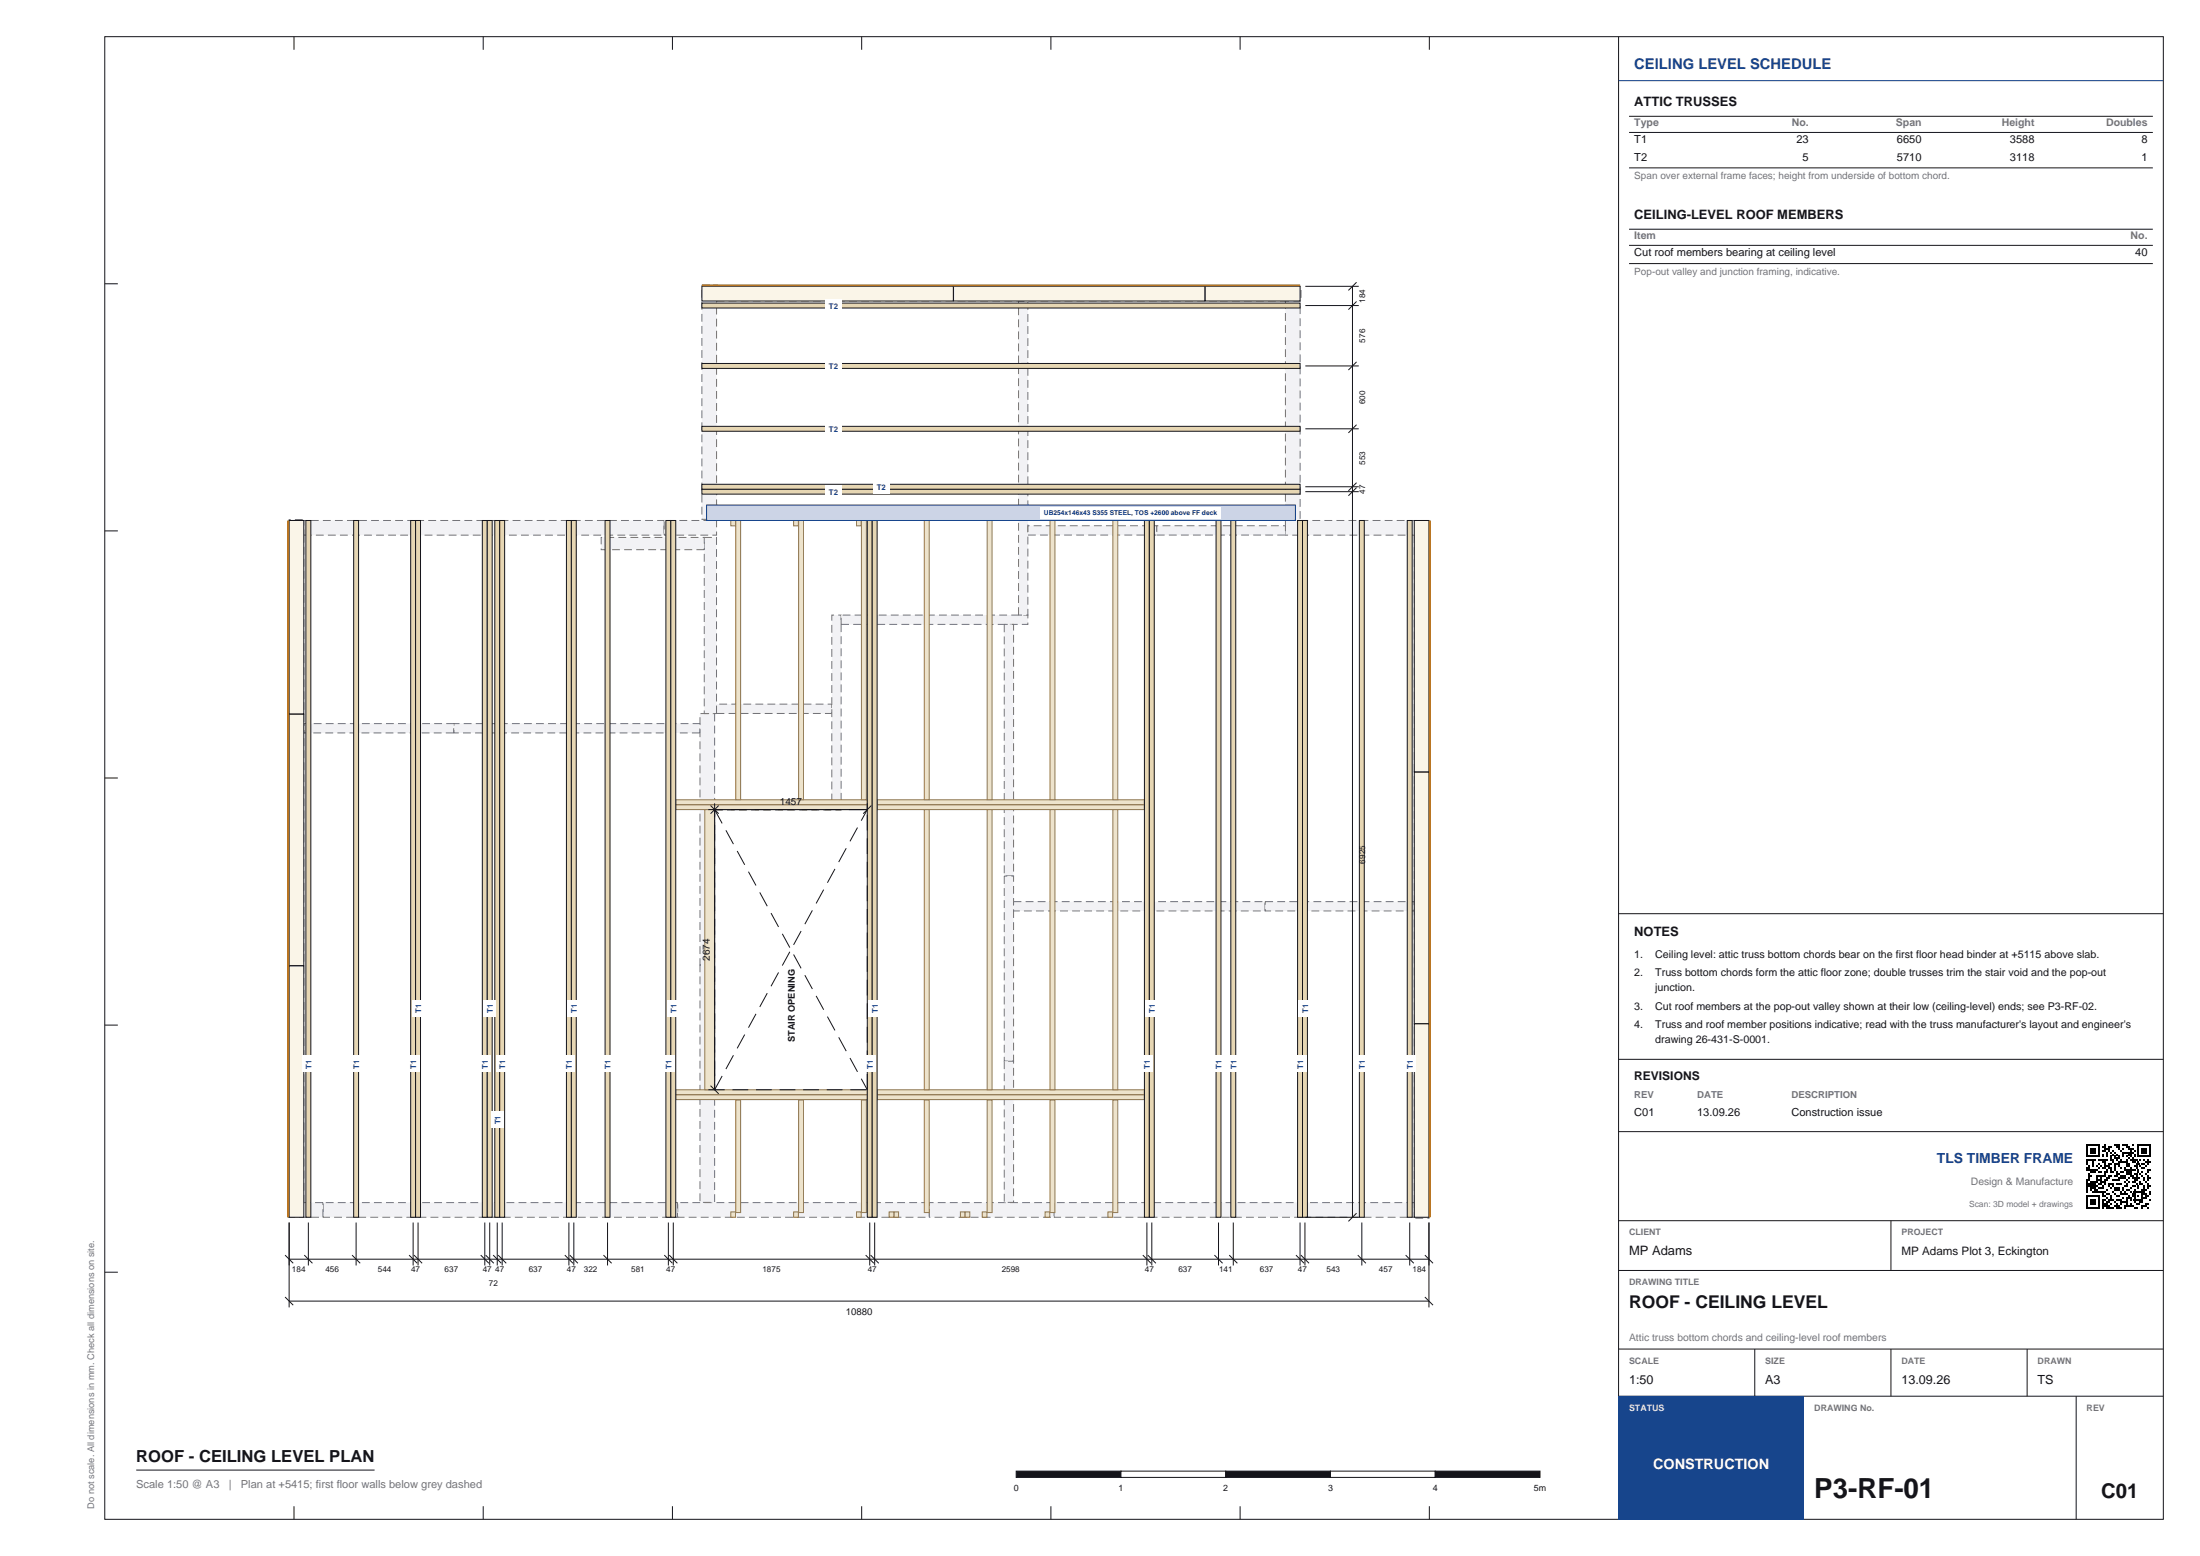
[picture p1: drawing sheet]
<svg xmlns="http://www.w3.org/2000/svg" width="420mm" height="297mm" viewBox="0 0 420 297" stroke-linecap="round" stroke-linejoin="round" font-family="sans-serif">
<g fill="none" stroke="#14141a" stroke-width=".19">
<path d="M20 7h393v283h-393zM56.1 7v2.5M92.3 7v2.5M128.4 7v2.5M164.5 7v2.5M200.6 7v2.5M236.8 7v2.5M272.9 7v2.5M309 7v283M20 54.2h2.5M20 101.3h2.5M20 148.5h2.5"/>
<path d="M20 195.7h2.5M20 242.8h2.5M56.1 287.5v2.5M92.3 287.5v2.5M128.4 287.5v2.5M164.5 287.5v2.5M200.6 287.5v2.5M236.8 287.5v2.5M272.9 287.5v2.5"/>
</g>
<g fill="#f2f2f5" stroke="#73737a" stroke-width=".19" stroke-dasharray="1.5 .8" stroke-linecap="butt">
<path d="M55.2 181.5h2.8v48h-2.8z" fill-rule="evenodd"/>
<path d="M55.2 133.5h2.8v48h-2.8z" fill-rule="evenodd"/>
<path d="M55.2 99.2h2.8v34.3h-2.8z" fill-rule="evenodd"/>
<path d="M58 99.3h20.7v2.8h-20.7z" fill-rule="evenodd"/>
<path d="M78.8 99.3h48v2.8h-48z" fill-rule="evenodd"/>
<path d="M126.8 99.3h10v2.8h-10z" fill-rule="evenodd"/>
<path d="M134 54.5h2.8v44.6h-2.8z" fill-rule="evenodd"/>
<path d="M136.8 54.7h48v2.8h-48z" fill-rule="evenodd"/>
<path d="M184.8 54.7h48v2.8h-48z" fill-rule="evenodd"/>
<path d="M232.9 54.7h15.5v2.8h-15.5z" fill-rule="evenodd"/>
<path d="M245.4 57.5h2.8v44.6h-2.8z" fill-rule="evenodd"/>
<path d="M248.4 99.3h24.6v2.8h-24.6z" fill-rule="evenodd"/>
<path d="M270 102.1h2.8v48h-2.8z" fill-rule="evenodd"/>
<path d="M270 150.2h2.8v38.8h-2.8z" fill-rule="evenodd"/>
<path d="M270 189h2.8v43.5h-2.8z" fill-rule="evenodd"/>
<path d="M249.3 229.5h20.7v2.8h-20.7z" fill-rule="evenodd"/>
<path d="M201.3 229.5h48v2.8h-48z" fill-rule="evenodd"/>
<path d="M177.4 229.5h23.8v2.8h-23.8z" fill-rule="evenodd"/>
<path d="M129.4 229.5h48v2.8h-48z" fill-rule="evenodd"/>
<path d="M109.7 229.5h19.6v2.8h-19.6z" fill-rule="evenodd"/>
<path d="M61.7 229.5h48v2.8h-48z" fill-rule="evenodd"/>
<path d="M55 229.5h6.6v2.8h-6.6z" fill-rule="evenodd"/>
<path d="M133.6 136.2h2.8v48h-2.8z" fill-rule="evenodd"/>
<path d="M133.6 184.2h2.8v45.3h-2.8z" fill-rule="evenodd"/>
<path d="M86.6 138.1h47v1.8h-47z" fill-rule="evenodd"/>
<path d="M58 138.1h28.6v1.8h-28.6z" fill-rule="evenodd"/>
<path d="M136.8 134.4h22v1.8h-22z" fill-rule="evenodd"/>
<path d="M136.6 152.8h24v1.8h-24z" fill-rule="evenodd"/>
<path d="M158.8 117.4h1.8v35.4h-1.8z" fill-rule="evenodd"/>
<path d="M160.6 117.4h35.6v1.8h-35.6z" fill-rule="evenodd"/>
<path d="M194.5 69.4h1.7v48h-1.7z" fill-rule="evenodd"/>
<path d="M194.5 57.5h1.7v11.9h-1.7z" fill-rule="evenodd"/>
<path d="M196.2 100.3h24.6v1.8h-24.6z" fill-rule="evenodd"/>
<path d="M220.8 100.3h24.6v1.8h-24.6z" fill-rule="evenodd"/>
<path d="M191.7 119.2h1.8v48h-1.8z" fill-rule="evenodd"/>
<path d="M191.7 167.2h1.8v35.3h-1.8z" fill-rule="evenodd"/>
<path d="M191.7 202.6h1.8v26.9h-1.8z" fill-rule="evenodd"/>
<path d="M193.5 172.1h48v1.8h-48z" fill-rule="evenodd"/>
<path d="M241.5 172.1h28.5v1.8h-28.5z" fill-rule="evenodd"/>
<path d="M134.4 102.6h2.4v33.6h-2.4z" fill-rule="evenodd"/>
<path d="M114.8 102.6h19.6v2.3h-19.6z" fill-rule="evenodd"/>
</g>
<g fill="#ede3cc" stroke="#8c734d" stroke-width=".19">
<path d="M170.6 231.3h.9v1h-.9z" fill-rule="evenodd"/>
<path d="M169.7 231.3h.9v1h-.9z" fill-rule="evenodd"/>
<path d="M183.3 231.3h.9v1h-.9z" fill-rule="evenodd"/>
<path d="M184.2 231.3h.9v1h-.9z" fill-rule="evenodd"/>
<path d="M187.5 231.3h.9v1h-.9z" fill-rule="evenodd"/>
<path d="M199.5 231.3h.9v1h-.9z" fill-rule="evenodd"/>
<path d="M211.5 231.3h.9v1h-.9z" fill-rule="evenodd"/>
<path d="M129 153.6h36.6v.9h-36.6z" fill-rule="evenodd"/>
<path d="M129 152.7h36.6v.9h-36.6z" fill-rule="evenodd"/>
<path d="M129 208.9h36.6v1h-36.6z" fill-rule="evenodd"/>
<path d="M129 208h36.6v.9h-36.6z" fill-rule="evenodd"/>
<path d="M151.5 231.3h.9v1h-.9z" fill-rule="evenodd"/>
<path d="M163.5 231.3h.9v1h-.9z" fill-rule="evenodd"/>
<path d="M139.5 231.3h.9v1h-.9z" fill-rule="evenodd"/>
<path d="M151.5 99.3h.9v1.1h-.9z" fill-rule="evenodd"/>
<path d="M163.5 99.3h.9v1.1h-.9z" fill-rule="evenodd"/>
<path d="M139.5 99.3h.9v1.1h-.9z" fill-rule="evenodd"/>
<path d="M134.6 154.5h1.8v53.5h-1.8z" fill-rule="evenodd"/>
<path d="M167.5 153.6h51v.9h-51z" fill-rule="evenodd"/>
<path d="M167.5 152.7h51v.9h-51z" fill-rule="evenodd"/>
<path d="M167.5 208.9h51v1h-51z" fill-rule="evenodd"/>
<path d="M167.5 208h51v.9h-51z" fill-rule="evenodd"/>
<path d="M212.5 154.5h.9v53.5h-.9z" fill-rule="evenodd"/>
<path d="M200.5 154.5h.9v53.5h-.9z" fill-rule="evenodd"/>
<path d="M188.5 154.5h.9v53.5h-.9z" fill-rule="evenodd"/>
<path d="M176.5 154.5h.9v53.5h-.9z" fill-rule="evenodd"/>
<path d="M176.5 210h.9v21.4h-.9z" fill-rule="evenodd"/>
<path d="M176.5 99.3h.9v53.4h-.9z" fill-rule="evenodd"/>
<path d="M164.5 99.3h.9v53.4h-.9z" fill-rule="evenodd"/>
<path d="M164.5 210h.9v21.4h-.9z" fill-rule="evenodd"/>
<path d="M152.5 210h.9v21.4h-.9z" fill-rule="evenodd"/>
<path d="M152.5 99.3h.9v53.4h-.9z" fill-rule="evenodd"/>
<path d="M140.5 99.3h.9v53.4h-.9z" fill-rule="evenodd"/>
<path d="M140.5 210h.9v21.4h-.9z" fill-rule="evenodd"/>
<path d="M188.5 99.3h.9v53.4h-.9z" fill-rule="evenodd"/>
<path d="M188.5 210h.9v21.4h-.9z" fill-rule="evenodd"/>
<path d="M200.5 99.3h.9v53.4h-.9z" fill-rule="evenodd"/>
<path d="M200.5 210h.9v21.4h-.9z" fill-rule="evenodd"/>
<path d="M212.5 210h.9v21.4h-.9z" fill-rule="evenodd"/>
<path d="M212.5 99.3h.9v53.4h-.9z" fill-rule="evenodd"/>
</g>
<g fill="#e6d6b3" stroke="#14141a" stroke-width=".19">
<path d="M58.4 99.3h.9v133h-.9z" fill-rule="evenodd"/>
<path d="M67.5 99.3h1v133h-1z" fill-rule="evenodd"/>
<path d="M78.4 99.3h.9v133h-.9z" fill-rule="evenodd"/>
<path d="M79.3 99.3h1v133h-1z" fill-rule="evenodd"/>
<path d="M92.1 99.3h.9v133h-.9z" fill-rule="evenodd"/>
<path d="M93 99.3h1v133h-1z" fill-rule="evenodd"/>
<path d="M94.5 99.3h.9v133h-.9z" fill-rule="evenodd"/>
<path d="M95.4 99.3h.9v133h-.9z" fill-rule="evenodd"/>
<path d="M108.1 99.3h1v133h-1z" fill-rule="evenodd"/>
<path d="M109.1 99.3h.9v133h-.9z" fill-rule="evenodd"/>
<path d="M115.5 99.3h1v133h-1z" fill-rule="evenodd"/>
<path d="M127.1 99.3h1v133h-1z" fill-rule="evenodd"/>
<path d="M128.1 99.3h.9v133h-.9z" fill-rule="evenodd"/>
<path d="M165.6 99.3h.9v133h-.9z" fill-rule="evenodd"/>
<path d="M166.5 99.3h1v133h-1z" fill-rule="evenodd"/>
<path d="M218.5 99.3h.9v133h-.9z" fill-rule="evenodd"/>
<path d="M219.4 99.3h1v133h-1z" fill-rule="evenodd"/>
<path d="M232.2 99.3h.9v133h-.9z" fill-rule="evenodd"/>
<path d="M235 99.3h.9v133h-.9z" fill-rule="evenodd"/>
<path d="M247.7 99.3h1v133h-1z" fill-rule="evenodd"/>
<path d="M248.7 99.3h.9v133h-.9z" fill-rule="evenodd"/>
<path d="M259.5 99.3h1v133h-1z" fill-rule="evenodd"/>
<path d="M268.7 99.3h.9v133h-.9z" fill-rule="evenodd"/>
<path d="M134 93.4h114.2v.9h-114.2z" fill-rule="evenodd"/>
<path d="M134 92.4h114.2v1h-114.2z" fill-rule="evenodd"/>
<path d="M134 81.4h114.2v.9h-114.2z" fill-rule="evenodd"/>
<path d="M134 69.4h114.2v.9h-114.2z" fill-rule="evenodd"/>
<path d="M134 57.9h114.2v.9h-114.2z" fill-rule="evenodd"/>
</g>
<path d="M134.9 96.4h112.4v2.9h-112.4z" fill-rule="evenodd" fill="#ccd4e6" stroke="#0d2973" stroke-width=".19"/>
<g fill="#faf5e8" stroke="#14141a" stroke-width=".19">
<path d="M55.2 184.3h2.8v48h-2.8z" fill-rule="evenodd"/>
<path d="M55.2 136.3h2.8v48h-2.8z" fill-rule="evenodd"/>
<path d="M55.2 99.3h2.8v37h-2.8z" fill-rule="evenodd"/>
</g>
<path d="M55 99.3v133" fill="none" stroke="#b8731f" stroke-width=".4"/>
<g fill="#faf5e8" stroke="#14141a" stroke-width=".19">
<path d="M134 54.7h48v2.8h-48z" fill-rule="evenodd"/>
<path d="M182 54.7h48v2.8h-48z" fill-rule="evenodd"/>
<path d="M230.1 54.7h18.1v2.8h-18.1z" fill-rule="evenodd"/>
</g>
<path d="M134 54.5h114.2" fill="none" stroke="#b8731f" stroke-width=".4"/>
<g fill="#faf5e8" stroke="#14141a" stroke-width=".19">
<path d="M270 99.3h2.8v48h-2.8z" fill-rule="evenodd"/>
<path d="M270 147.4h2.8v48h-2.8z" fill-rule="evenodd"/>
<path d="M270 195.4h2.8v36.9h-2.8z" fill-rule="evenodd"/>
</g>
<path d="M273 99.3v133" fill="none" stroke="#b8731f" stroke-width=".4"/>
<path d="M136.4 154.5l29.2 53.5M136.4 154.5h29.2v53.5h-29.2zM136.4 208l29.2-53.5" fill="none" stroke="#14141a" stroke-width=".19" stroke-dasharray="3 1.5" stroke-linecap="butt"/>
<path d="M135.7 153.8l1.5 1.5M136.4 153.3v54.7h-1.2M137.2 153.8l-1.5 1.5M165.6 153.3v1.2h-30.4M166.3 153.8l-1.5 1.5M135.7 207.2l1.5 1.6" fill="none" stroke="#14141a" stroke-width=".19"/>
<path d="M149.6 184.3h2.8v15.3h-2.8z" fill-rule="evenodd" fill="#fff"/>
<g fill="none" stroke="#14141a" stroke-width=".19">
<path d="M249.2 58.3h10.2M249.2 54.7h10.2M258.2 54.7v177.6M259 57.5l-1.6 1.6M259 53.9l-1.6 1.5M249.2 69.8h10.2M259 69.1l-1.6 1.5M249.2 93.8h10.2M249.2 92.9h10.2M249.2 81.8h10.2M259 93.1l-1.6 1.5M259 92.1l-1.6 1.6"/>
<path d="M259 81.1l-1.6 1.5M54.4 239.6l1.6 1.5M55.2 233.3v16.2M58.1 239.6l1.5 1.5M58.9 233.3v8.2M67.2 239.6l1.6 1.5M68 233.3v8.2M78.1 239.6l1.5 1.5M78.9 233.3v8.2M79 239.6l1.6 1.5M79.8 233.3v8.2M91.8 239.6l1.5 1.5"/>
<path d="M92.6 233.3v8.2M92.7 239.6l1.6 1.5M93.5 233.3v8.2M94.2 239.6l1.5 1.5M94.9 233.3v8.2M95.1 239.6l1.5 1.5M95.9 233.3v8.2M107.8 239.6l1.6 1.5M108.6 233.3v8.2M108.8 239.6l1.5 1.5M109.5 233.3v8.2M115.2 239.6l1.6 1.5"/>
<path d="M116 233.3v8.2M126.8 239.6l1.6 1.5M127.6 233.3v8.2M127.8 239.6l1.5 1.5M128.5 233.3v8.2M165.3 239.6l1.5 1.5M166 233.3v8.2M166.2 239.6l1.6 1.5M167 233.3v8.2M218.2 239.6l1.5 1.5M219 233.3v8.2M219.1 239.6l1.6 1.5"/>
<path d="M219.9 233.3v8.2M231.8 239.6l1.6 1.5M232.6 233.3v8.2M234.7 239.6l1.5 1.5M235.4 233.3v8.2M247.4 239.6l1.6 1.5M248.2 233.3v8.2M248.4 239.6l1.5 1.5M249.1 233.3v8.2M249.2 232.3h10.2M259 231.6l-1.6 1.5M259.2 239.6l1.6 1.5"/>
<path d="M260 233.3v8.2M268.4 239.6l1.5 1.5M269.1 233.3v8.2M272 239.6l1.6 1.5M272.8 233.3v16.2M54.4 247.6l1.6 1.5M55.2 240.3h217.6M55.2 248.3h217.6M272 247.6l1.6 1.5"/>
</g>
<g fill="#fff">
<path d="M198.6 96.7h34.5v2.3h-34.5z" fill-rule="evenodd"/>
<path d="M57.6 201.5h2.5v3.2h-2.5z" fill-rule="evenodd"/>
<path d="M66.7 201.5h2.5v3.2h-2.5z" fill-rule="evenodd"/>
<path d="M77.6 201.5h2.5v3.2h-2.5z" fill-rule="evenodd"/>
<path d="M78.6 190.9h2.5v3.1h-2.5z" fill-rule="evenodd"/>
<path d="M91.3 201.5h2.5v3.2h-2.5z" fill-rule="evenodd"/>
<path d="M92.3 190.9h2.4v3.1h-2.4z" fill-rule="evenodd"/>
<path d="M93.7 212.2h2.5v3.1h-2.5z" fill-rule="evenodd"/>
<path d="M94.6 201.5h2.5v3.2h-2.5z" fill-rule="evenodd"/>
<path d="M107.4 201.5h2.4v3.2h-2.4z" fill-rule="evenodd"/>
<path d="M108.3 190.9h2.5v3.1h-2.5z" fill-rule="evenodd"/>
<path d="M114.7 201.5h2.5v3.2h-2.5z" fill-rule="evenodd"/>
<path d="M126.4 201.5h2.4v3.2h-2.4z" fill-rule="evenodd"/>
<path d="M127.3 190.9h2.5v3.1h-2.5z" fill-rule="evenodd"/>
<path d="M164.8 201.5h2.5v3.2h-2.5z" fill-rule="evenodd"/>
<path d="M165.7 190.9h2.5v3.1h-2.5z" fill-rule="evenodd"/>
<path d="M217.7 201.5h2.5v3.2h-2.5z" fill-rule="evenodd"/>
<path d="M218.7 190.9h2.4v3.1h-2.4z" fill-rule="evenodd"/>
<path d="M231.4 201.5h2.5v3.2h-2.5z" fill-rule="evenodd"/>
<path d="M234.2 201.5h2.5v3.2h-2.5z" fill-rule="evenodd"/>
<path d="M246.9 201.5h2.5v3.2h-2.5z" fill-rule="evenodd"/>
<path d="M247.9 190.9h2.5v3.1h-2.5z" fill-rule="evenodd"/>
<path d="M258.7 201.5h2.5v3.2h-2.5z" fill-rule="evenodd"/>
<path d="M267.9 201.5h2.5v3.2h-2.5z" fill-rule="evenodd"/>
<path d="M157.6 92.6h3.1v2.5h-3.1z" fill-rule="evenodd"/>
<path d="M166.7 91.7h3.1v2.4h-3.1z" fill-rule="evenodd"/>
<path d="M157.6 80.6h3.1v2.5h-3.1z" fill-rule="evenodd"/>
<path d="M157.6 68.6h3.1v2.5h-3.1z" fill-rule="evenodd"/>
<path d="M157.6 57.1h3.1v2.5h-3.1z" fill-rule="evenodd"/>
</g>
<path d="M26 280.6h45.5" fill="none" stroke="#14141a" stroke-width=".19"/>
<path d="M194 280.8h20v1.2h-20z" fill-rule="evenodd" fill="#14141a" stroke="#14141a" stroke-width=".19"/>
<path d="M214 280.8h20v1.2h-20z" fill-rule="evenodd" fill="#fff" stroke="#14141a" stroke-width=".19"/>
<path d="M234 280.8h20v1.2h-20z" fill-rule="evenodd" fill="#14141a" stroke="#14141a" stroke-width=".19"/>
<path d="M254 280.8h20v1.2h-20z" fill-rule="evenodd" fill="#fff" stroke="#14141a" stroke-width=".19"/>
<path d="M274 280.8h20v1.2h-20z" fill-rule="evenodd" fill="#14141a" stroke="#14141a" stroke-width=".19"/>
<path d="M309 15.4h104" fill="none" stroke="#17458c" stroke-width=".19"/>
<g fill="none" stroke="#14141a" stroke-width=".19">
<path d="M311 22.2h100M311 25.3h100M311 32h100M311 43.8h100M311 46.8h100M311 50.3h100M309 174.4h104M309 202.2h104M309 216h104M309 233h104M361 233v9.5M309 242.5h104"/>
<path d="M309 257.5h104M335 257.5v9M361 257.5v9M387 257.5v9M309 266.5h104"/>
</g>
<path d="M398.3 218.5h2.6M405.1 220h2.2M408.1 218.5h2.6M398.3 220.7h2.6M398.3 223.4h2.3M398.3 226.4h2.3M398.3 228.3h2.6M398.3 230.5h2.6M399.4 227.5h2.7M405.4 223.4h2.3M407.3 227.5h2.3M408.1 220.7h2.6" fill="none" stroke="#000" stroke-width=".38"/>
<g fill="#000">
<path d="M398.3 218.7h.4v.4h-.4z" fill-rule="evenodd"/>
<path d="M398.3 219.1h.4v.3h-.4z" fill-rule="evenodd"/>
<path d="M398.3 219.4h.4v.4h-.4z" fill-rule="evenodd"/>
<path d="M399.1 219.1h1.1v.3h-1.1z" fill-rule="evenodd"/>
<path d="M399.1 219.4h1.1v.4h-1.1z" fill-rule="evenodd"/>
<path d="M400.6 218.7h.3v.4h-.3z" fill-rule="evenodd"/>
<path d="M400.6 219.1h.3v.3h-.3z" fill-rule="evenodd"/>
<path d="M400.6 219.4h.3v.4h-.3z" fill-rule="evenodd"/>
<path d="M401.3 218.7h.8v.4h-.8z" fill-rule="evenodd"/>
<path d="M401.3 219.4h.8v.4h-.8z" fill-rule="evenodd"/>
<path d="M401.7 218.3h.4v.4h-.4z" fill-rule="evenodd"/>
<path d="M401.7 219.1h1.1v.3h-1.1z" fill-rule="evenodd"/>
<path d="M402.4 218.7h.8v.4h-.8z" fill-rule="evenodd"/>
<path d="M402.4 219.4h.4v.4h-.4z" fill-rule="evenodd"/>
<path d="M403.2 219.4h.4v.4h-.4z" fill-rule="evenodd"/>
<path d="M403.6 218.3h1.1v.4h-1.1z" fill-rule="evenodd"/>
<path d="M403.9 218.7h.8v.4h-.8z" fill-rule="evenodd"/>
<path d="M404.3 219.1h.4v.3h-.4z" fill-rule="evenodd"/>
<path d="M404.7 219.4h.4v.4h-.4z" fill-rule="evenodd"/>
<path d="M405.1 218.3h1.1v.4h-1.1z" fill-rule="evenodd"/>
<path d="M405.1 219.1h.3v.3h-.3z" fill-rule="evenodd"/>
<path d="M405.8 218.7h.8v.4h-.8z" fill-rule="evenodd"/>
<path d="M406.2 219.1h1.1v.3h-1.1z" fill-rule="evenodd"/>
<path d="M406.6 219.4h.3v.4h-.3z" fill-rule="evenodd"/>
<path d="M406.9 218.3h.4v.4h-.4z" fill-rule="evenodd"/>
<path d="M407.3 219.4h.4v.4h-.4z" fill-rule="evenodd"/>
<path d="M408.1 218.7h.3v.4h-.3z" fill-rule="evenodd"/>
<path d="M408.1 219.1h.3v.3h-.3z" fill-rule="evenodd"/>
<path d="M408.1 219.4h.3v.4h-.3z" fill-rule="evenodd"/>
<path d="M408.8 219.1h1.1v.3h-1.1z" fill-rule="evenodd"/>
<path d="M408.8 219.4h1.1v.4h-1.1z" fill-rule="evenodd"/>
<path d="M410.3 218.7h.4v.4h-.4z" fill-rule="evenodd"/>
<path d="M410.3 219.1h.4v.3h-.4z" fill-rule="evenodd"/>
<path d="M410.3 219.4h.4v.4h-.4z" fill-rule="evenodd"/>
<path d="M398.3 219.8h.4v.4h-.4z" fill-rule="evenodd"/>
<path d="M398.3 220.2h.4v.4h-.4z" fill-rule="evenodd"/>
<path d="M398.3 221.3h1.9v.4h-1.9z" fill-rule="evenodd"/>
<path d="M398.3 221.7h.4v.4h-.4z" fill-rule="evenodd"/>
<path d="M398.3 222.1h.4v.3h-.4z" fill-rule="evenodd"/>
<path d="M398.3 222.8h.8v.4h-.8z" fill-rule="evenodd"/>
<path d="M398.3 225.1h.8v.3h-.8z" fill-rule="evenodd"/>
<path d="M398.3 225.4h.4v.4h-.4z" fill-rule="evenodd"/>
<path d="M398.3 225.8h1.9v.4h-1.9z" fill-rule="evenodd"/>
<path d="M398.3 226.6h.4v.3h-.4z" fill-rule="evenodd"/>
<path d="M398.3 226.9h.4v.4h-.4z" fill-rule="evenodd"/>
<path d="M398.3 227.3h.4v.4h-.4z" fill-rule="evenodd"/>
<path d="M398.3 228.4h.4v.4h-.4z" fill-rule="evenodd"/>
<path d="M398.3 228.8h.4v.4h-.4z" fill-rule="evenodd"/>
<path d="M398.3 229.2h.4v.4h-.4z" fill-rule="evenodd"/>
<path d="M398.3 229.6h.4v.3h-.4z" fill-rule="evenodd"/>
<path d="M398.3 229.9h.4v.4h-.4z" fill-rule="evenodd"/>
<path d="M398.7 222.4h.4v.4h-.4z" fill-rule="evenodd"/>
<path d="M398.7 223.9h.4v.4h-.4z" fill-rule="evenodd"/>
<path d="M398.7 224.3h.7v.4h-.7z" fill-rule="evenodd"/>
<path d="M398.7 224.7h.4v.4h-.4z" fill-rule="evenodd"/>
<path d="M399.1 219.8h1.1v.4h-1.1z" fill-rule="evenodd"/>
<path d="M399.1 223.6h1.1v.3h-1.1z" fill-rule="evenodd"/>
<path d="M399.1 225.4h1.5v.4h-1.5z" fill-rule="evenodd"/>
<path d="M399.1 226.6h1.1v.3h-1.1z" fill-rule="evenodd"/>
<path d="M399.1 226.9h.3v.4h-.3z" fill-rule="evenodd"/>
<path d="M399.1 228.8h1.1v.4h-1.1z" fill-rule="evenodd"/>
<path d="M399.1 229.2h1.1v.4h-1.1z" fill-rule="evenodd"/>
<path d="M399.1 229.6h1.1v.3h-1.1z" fill-rule="evenodd"/>
<path d="M399.4 221.7h.4v.4h-.4z" fill-rule="evenodd"/>
<path d="M399.4 222.1h.4v.3h-.4z" fill-rule="evenodd"/>
<path d="M399.4 222.4h.4v.4h-.4z" fill-rule="evenodd"/>
<path d="M399.8 226.9h.8v.4h-.8z" fill-rule="evenodd"/>
<path d="M400.2 222.4h.4v.4h-.4z" fill-rule="evenodd"/>
<path d="M400.2 224.3h1.9v.4h-1.9z" fill-rule="evenodd"/>
<path d="M400.2 224.7h.4v.4h-.4z" fill-rule="evenodd"/>
<path d="M400.2 225.1h1.1v.3h-1.1z" fill-rule="evenodd"/>
<path d="M400.6 219.8h.3v.4h-.3z" fill-rule="evenodd"/>
<path d="M400.6 220.2h.3v.4h-.3z" fill-rule="evenodd"/>
<path d="M400.6 221.3h1.8v.4h-1.8z" fill-rule="evenodd"/>
<path d="M400.6 222.1h.3v.3h-.3z" fill-rule="evenodd"/>
<path d="M400.6 222.8h.3v.4h-.3z" fill-rule="evenodd"/>
<path d="M400.6 223.6h.7v.3h-.7z" fill-rule="evenodd"/>
<path d="M400.6 225.8h.7v.4h-.7z" fill-rule="evenodd"/>
<path d="M400.6 226.6h1.1v.3h-1.1z" fill-rule="evenodd"/>
<path d="M400.6 228.4h.3v.4h-.3z" fill-rule="evenodd"/>
<path d="M400.6 228.8h.3v.4h-.3z" fill-rule="evenodd"/>
<path d="M400.6 229.2h.3v.4h-.3z" fill-rule="evenodd"/>
<path d="M400.6 229.6h.3v.3h-.3z" fill-rule="evenodd"/>
<path d="M400.6 229.9h.3v.4h-.3z" fill-rule="evenodd"/>
<path d="M400.9 222.4h.4v.4h-.4z" fill-rule="evenodd"/>
<path d="M400.9 224.7h.4v.4h-.4z" fill-rule="evenodd"/>
<path d="M400.9 225.4h1.2v.4h-1.2z" fill-rule="evenodd"/>
<path d="M401.3 220.2h.4v.4h-.4z" fill-rule="evenodd"/>
<path d="M401.3 220.6h.4v.3h-.4z" fill-rule="evenodd"/>
<path d="M401.3 221.7h.8v.4h-.8z" fill-rule="evenodd"/>
<path d="M401.3 222.8h.8v.4h-.8z" fill-rule="evenodd"/>
<path d="M401.3 226.2h.4v.4h-.4z" fill-rule="evenodd"/>
<path d="M401.3 227.7h.4v.4h-.4z" fill-rule="evenodd"/>
<path d="M401.3 228.1h.8v.3h-.8z" fill-rule="evenodd"/>
<path d="M401.3 228.8h.8v.4h-.8z" fill-rule="evenodd"/>
<path d="M401.3 229.2h.4v.4h-.4z" fill-rule="evenodd"/>
<path d="M401.3 229.6h1.1v.3h-1.1z" fill-rule="evenodd"/>
<path d="M401.3 229.9h1.5v.4h-1.5z" fill-rule="evenodd"/>
<path d="M401.3 230.3h.4v.4h-.4z" fill-rule="evenodd"/>
<path d="M401.7 222.1h.4v.3h-.4z" fill-rule="evenodd"/>
<path d="M401.7 222.4h1.1v.4h-1.1z" fill-rule="evenodd"/>
<path d="M401.7 223.6h.7v.3h-.7z" fill-rule="evenodd"/>
<path d="M401.7 223.9h.4v.4h-.4z" fill-rule="evenodd"/>
<path d="M401.7 225.1h.7v.3h-.7z" fill-rule="evenodd"/>
<path d="M401.7 225.8h.4v.4h-.4z" fill-rule="evenodd"/>
<path d="M402.1 219.8h.3v.4h-.3z" fill-rule="evenodd"/>
<path d="M402.1 220.2h.3v.4h-.3z" fill-rule="evenodd"/>
<path d="M402.1 220.6h.3v.3h-.3z" fill-rule="evenodd"/>
<path d="M402.1 223.2h.3v.4h-.3z" fill-rule="evenodd"/>
<path d="M402.1 224.7h.7v.4h-.7z" fill-rule="evenodd"/>
<path d="M402.1 226.9h.3v.4h-.3z" fill-rule="evenodd"/>
<path d="M402.1 227.7h.7v.4h-.7z" fill-rule="evenodd"/>
<path d="M402.1 228.4h.3v.4h-.3z" fill-rule="evenodd"/>
<path d="M402.1 229.2h.7v.4h-.7z" fill-rule="evenodd"/>
<path d="M402.1 230.3h1.5v.4h-1.5z" fill-rule="evenodd"/>
<path d="M402.4 222.1h.8v.3h-.8z" fill-rule="evenodd"/>
<path d="M402.4 222.8h.8v.4h-.8z" fill-rule="evenodd"/>
<path d="M402.4 224.3h.8v.4h-.8z" fill-rule="evenodd"/>
<path d="M402.4 225.8h1.2v.4h-1.2z" fill-rule="evenodd"/>
<path d="M402.4 226.2h.4v.4h-.4z" fill-rule="evenodd"/>
<path d="M402.4 228.8h1.2v.4h-1.2z" fill-rule="evenodd"/>
<path d="M402.8 219.8h.4v.4h-.4z" fill-rule="evenodd"/>
<path d="M402.8 220.6h.4v.3h-.4z" fill-rule="evenodd"/>
<path d="M402.8 220.9h.4v.4h-.4z" fill-rule="evenodd"/>
<path d="M402.8 221.3h.8v.4h-.8z" fill-rule="evenodd"/>
<path d="M402.8 223.2h.4v.4h-.4z" fill-rule="evenodd"/>
<path d="M402.8 223.6h.8v.3h-.8z" fill-rule="evenodd"/>
<path d="M402.8 226.6h.4v.3h-.4z" fill-rule="evenodd"/>
<path d="M402.8 228.1h.4v.3h-.4z" fill-rule="evenodd"/>
<path d="M402.8 228.4h.4v.4h-.4z" fill-rule="evenodd"/>
<path d="M402.8 229.6h.4v.3h-.4z" fill-rule="evenodd"/>
<path d="M403.2 220.2h.4v.4h-.4z" fill-rule="evenodd"/>
<path d="M403.2 221.7h.4v.4h-.4z" fill-rule="evenodd"/>
<path d="M403.2 225.1h1.5v.3h-1.5z" fill-rule="evenodd"/>
<path d="M403.2 226.2h.4v.4h-.4z" fill-rule="evenodd"/>
<path d="M403.2 227.3h.4v.4h-.4z" fill-rule="evenodd"/>
<path d="M403.6 219.8h.3v.4h-.3z" fill-rule="evenodd"/>
<path d="M403.6 220.6h.3v.3h-.3z" fill-rule="evenodd"/>
<path d="M403.6 220.9h1.1v.4h-1.1z" fill-rule="evenodd"/>
<path d="M403.6 222.1h1.1v.3h-1.1z" fill-rule="evenodd"/>
<path d="M403.6 222.4h.3v.4h-.3z" fill-rule="evenodd"/>
<path d="M403.6 222.8h.3v.4h-.3z" fill-rule="evenodd"/>
<path d="M403.6 223.2h.3v.4h-.3z" fill-rule="evenodd"/>
<path d="M403.6 224.3h.7v.4h-.7z" fill-rule="evenodd"/>
<path d="M403.6 226.6h1.1v.3h-1.1z" fill-rule="evenodd"/>
<path d="M403.6 226.9h1.1v.4h-1.1z" fill-rule="evenodd"/>
<path d="M403.6 227.7h.3v.4h-.3z" fill-rule="evenodd"/>
<path d="M403.6 229.2h.3v.4h-.3z" fill-rule="evenodd"/>
<path d="M403.6 229.9h1.1v.4h-1.1z" fill-rule="evenodd"/>
<path d="M403.9 220.2h.4v.4h-.4z" fill-rule="evenodd"/>
<path d="M403.9 221.3h.4v.4h-.4z" fill-rule="evenodd"/>
<path d="M403.9 223.6h.4v.3h-.4z" fill-rule="evenodd"/>
<path d="M403.9 223.9h.8v.4h-.8z" fill-rule="evenodd"/>
<path d="M403.9 225.8h1.2v.4h-1.2z" fill-rule="evenodd"/>
<path d="M403.9 228.1h.8v.3h-.8z" fill-rule="evenodd"/>
<path d="M403.9 228.8h1.2v.4h-1.2z" fill-rule="evenodd"/>
<path d="M403.9 229.6h.4v.3h-.4z" fill-rule="evenodd"/>
<path d="M403.9 230.3h1.2v.4h-1.2z" fill-rule="evenodd"/>
<path d="M404.3 220.6h.4v.3h-.4z" fill-rule="evenodd"/>
<path d="M404.3 221.7h1.9v.4h-1.9z" fill-rule="evenodd"/>
<path d="M404.3 222.4h.4v.4h-.4z" fill-rule="evenodd"/>
<path d="M404.3 224.7h1.5v.4h-1.5z" fill-rule="evenodd"/>
<path d="M404.7 221.3h.4v.4h-.4z" fill-rule="evenodd"/>
<path d="M404.7 222.8h.4v.4h-.4z" fill-rule="evenodd"/>
<path d="M404.7 223.6h.7v.3h-.7z" fill-rule="evenodd"/>
<path d="M404.7 224.3h1.1v.4h-1.1z" fill-rule="evenodd"/>
<path d="M404.7 227.3h.4v.4h-.4z" fill-rule="evenodd"/>
<path d="M404.7 227.7h1.5v.4h-1.5z" fill-rule="evenodd"/>
<path d="M404.7 229.2h1.5v.4h-1.5z" fill-rule="evenodd"/>
<path d="M404.7 229.6h.4v.3h-.4z" fill-rule="evenodd"/>
<path d="M405.1 220.2h.3v.4h-.3z" fill-rule="evenodd"/>
<path d="M405.1 220.6h.3v.3h-.3z" fill-rule="evenodd"/>
<path d="M405.1 226.6h.3v.3h-.3z" fill-rule="evenodd"/>
<path d="M405.1 226.9h.3v.4h-.3z" fill-rule="evenodd"/>
<path d="M405.1 228.4h.3v.4h-.3z" fill-rule="evenodd"/>
<path d="M405.4 222.8h.4v.4h-.4z" fill-rule="evenodd"/>
<path d="M405.4 225.4h.4v.4h-.4z" fill-rule="evenodd"/>
<path d="M405.4 226.2h.8v.4h-.8z" fill-rule="evenodd"/>
<path d="M405.4 227.3h.4v.4h-.4z" fill-rule="evenodd"/>
<path d="M405.4 229.9h1.9v.4h-1.9z" fill-rule="evenodd"/>
<path d="M405.4 230.3h.4v.4h-.4z" fill-rule="evenodd"/>
<path d="M405.8 220.6h.4v.3h-.4z" fill-rule="evenodd"/>
<path d="M405.8 221.3h.4v.4h-.4z" fill-rule="evenodd"/>
<path d="M405.8 222.1h.8v.3h-.8z" fill-rule="evenodd"/>
<path d="M405.8 222.4h.8v.4h-.8z" fill-rule="evenodd"/>
<path d="M405.8 223.6h1.1v.3h-1.1z" fill-rule="evenodd"/>
<path d="M405.8 223.9h1.1v.4h-1.1z" fill-rule="evenodd"/>
<path d="M405.8 225.1h.4v.3h-.4z" fill-rule="evenodd"/>
<path d="M405.8 225.8h.4v.4h-.4z" fill-rule="evenodd"/>
<path d="M405.8 226.9h.8v.4h-.8z" fill-rule="evenodd"/>
<path d="M405.8 228.4h1.1v.4h-1.1z" fill-rule="evenodd"/>
<path d="M405.8 228.8h.4v.4h-.4z" fill-rule="evenodd"/>
<path d="M405.8 229.6h.4v.3h-.4z" fill-rule="evenodd"/>
<path d="M406.2 220.2h.7v.4h-.7z" fill-rule="evenodd"/>
<path d="M406.2 220.9h.4v.4h-.4z" fill-rule="evenodd"/>
<path d="M406.2 224.7h.4v.4h-.4z" fill-rule="evenodd"/>
<path d="M406.2 225.4h.4v.4h-.4z" fill-rule="evenodd"/>
<path d="M406.2 228.1h.4v.3h-.4z" fill-rule="evenodd"/>
<path d="M406.6 220.6h.3v.3h-.3z" fill-rule="evenodd"/>
<path d="M406.6 221.3h1.5v.4h-1.5z" fill-rule="evenodd"/>
<path d="M406.6 222.8h.3v.4h-.3z" fill-rule="evenodd"/>
<path d="M406.6 224.3h.7v.4h-.7z" fill-rule="evenodd"/>
<path d="M406.6 226.6h.3v.3h-.3z" fill-rule="evenodd"/>
<path d="M406.6 227.3h.3v.4h-.3z" fill-rule="evenodd"/>
<path d="M406.6 228.8h.3v.4h-.3z" fill-rule="evenodd"/>
<path d="M406.6 229.6h.3v.3h-.3z" fill-rule="evenodd"/>
<path d="M406.9 220.9h.4v.4h-.4z" fill-rule="evenodd"/>
<path d="M406.9 221.7h.8v.4h-.8z" fill-rule="evenodd"/>
<path d="M406.9 224.7h1.5v.4h-1.5z" fill-rule="evenodd"/>
<path d="M406.9 225.4h.8v.4h-.8z" fill-rule="evenodd"/>
<path d="M406.9 226.2h.8v.4h-.8z" fill-rule="evenodd"/>
<path d="M406.9 227.7h.8v.4h-.8z" fill-rule="evenodd"/>
<path d="M406.9 228.1h.8v.3h-.8z" fill-rule="evenodd"/>
<path d="M407.3 220.2h.4v.4h-.4z" fill-rule="evenodd"/>
<path d="M407.3 220.6h.4v.3h-.4z" fill-rule="evenodd"/>
<path d="M407.3 222.4h.8v.4h-.8z" fill-rule="evenodd"/>
<path d="M407.3 223.9h.8v.4h-.8z" fill-rule="evenodd"/>
<path d="M407.3 225.1h.8v.3h-.8z" fill-rule="evenodd"/>
<path d="M407.3 226.9h.4v.4h-.4z" fill-rule="evenodd"/>
<path d="M407.3 228.4h.4v.4h-.4z" fill-rule="evenodd"/>
<path d="M407.3 228.8h1.9v.4h-1.9z" fill-rule="evenodd"/>
<path d="M407.3 229.2h.4v.4h-.4z" fill-rule="evenodd"/>
<path d="M407.3 230.3h.8v.4h-.8z" fill-rule="evenodd"/>
<path d="M407.7 222.1h.7v.3h-.7z" fill-rule="evenodd"/>
<path d="M407.7 222.8h.4v.4h-.4z" fill-rule="evenodd"/>
<path d="M407.7 224.3h.4v.4h-.4z" fill-rule="evenodd"/>
<path d="M407.7 225.8h.4v.4h-.4z" fill-rule="evenodd"/>
<path d="M407.7 229.6h.7v.3h-.7z" fill-rule="evenodd"/>
<path d="M408.1 219.8h.3v.4h-.3z" fill-rule="evenodd"/>
<path d="M408.1 220.2h.3v.4h-.3z" fill-rule="evenodd"/>
<path d="M408.1 221.7h.3v.4h-.3z" fill-rule="evenodd"/>
<path d="M408.1 223.2h.3v.4h-.3z" fill-rule="evenodd"/>
<path d="M408.1 223.6h.3v.3h-.3z" fill-rule="evenodd"/>
<path d="M408.1 226.2h.3v.4h-.3z" fill-rule="evenodd"/>
<path d="M408.1 226.6h.3v.3h-.3z" fill-rule="evenodd"/>
<path d="M408.1 228.1h.3v.3h-.3z" fill-rule="evenodd"/>
<path d="M408.4 221.3h.4v.4h-.4z" fill-rule="evenodd"/>
<path d="M408.4 222.4h.4v.4h-.4z" fill-rule="evenodd"/>
<path d="M408.4 223.9h.4v.4h-.4z" fill-rule="evenodd"/>
<path d="M408.4 225.4h.4v.4h-.4z" fill-rule="evenodd"/>
<path d="M408.4 225.8h.8v.4h-.8z" fill-rule="evenodd"/>
<path d="M408.4 229.2h.8v.4h-.8z" fill-rule="evenodd"/>
<path d="M408.8 219.8h1.1v.4h-1.1z" fill-rule="evenodd"/>
<path d="M408.8 222.1h.8v.3h-.8z" fill-rule="evenodd"/>
<path d="M408.8 222.8h.8v.4h-.8z" fill-rule="evenodd"/>
<path d="M408.8 223.6h.4v.3h-.4z" fill-rule="evenodd"/>
<path d="M408.8 224.3h.4v.4h-.4z" fill-rule="evenodd"/>
<path d="M408.8 226.9h1.1v.4h-1.1z" fill-rule="evenodd"/>
<path d="M408.8 227.7h1.1v.4h-1.1z" fill-rule="evenodd"/>
<path d="M408.8 228.1h.4v.3h-.4z" fill-rule="evenodd"/>
<path d="M408.8 228.4h1.1v.4h-1.1z" fill-rule="evenodd"/>
<path d="M408.8 229.9h1.1v.4h-1.1z" fill-rule="evenodd"/>
<path d="M408.8 230.3h.4v.4h-.4z" fill-rule="evenodd"/>
<path d="M409.2 221.3h.4v.4h-.4z" fill-rule="evenodd"/>
<path d="M409.2 224.7h.4v.4h-.4z" fill-rule="evenodd"/>
<path d="M409.2 225.1h.4v.3h-.4z" fill-rule="evenodd"/>
<path d="M409.2 226.2h.4v.4h-.4z" fill-rule="evenodd"/>
<path d="M409.2 226.6h.4v.3h-.4z" fill-rule="evenodd"/>
<path d="M409.6 221.7h1.1v.4h-1.1z" fill-rule="evenodd"/>
<path d="M409.6 222.4h.3v.4h-.3z" fill-rule="evenodd"/>
<path d="M409.6 223.9h.3v.4h-.3z" fill-rule="evenodd"/>
<path d="M409.6 225.4h.3v.4h-.3z" fill-rule="evenodd"/>
<path d="M409.6 228.1h.7v.3h-.7z" fill-rule="evenodd"/>
<path d="M409.6 229.6h.7v.3h-.7z" fill-rule="evenodd"/>
<path d="M409.9 221.3h.4v.4h-.4z" fill-rule="evenodd"/>
<path d="M409.9 222.1h.4v.3h-.4z" fill-rule="evenodd"/>
<path d="M409.9 223.2h.8v.4h-.8z" fill-rule="evenodd"/>
<path d="M409.9 223.6h.4v.3h-.4z" fill-rule="evenodd"/>
<path d="M409.9 224.3h.4v.4h-.4z" fill-rule="evenodd"/>
<path d="M409.9 224.7h.8v.4h-.8z" fill-rule="evenodd"/>
<path d="M409.9 225.1h.4v.3h-.4z" fill-rule="evenodd"/>
<path d="M409.9 225.8h.4v.4h-.4z" fill-rule="evenodd"/>
<path d="M409.9 226.2h.8v.4h-.8z" fill-rule="evenodd"/>
<path d="M409.9 226.6h.4v.3h-.4z" fill-rule="evenodd"/>
<path d="M409.9 230.3h.4v.4h-.4z" fill-rule="evenodd"/>
<path d="M410.3 219.8h.4v.4h-.4z" fill-rule="evenodd"/>
<path d="M410.3 220.2h.4v.4h-.4z" fill-rule="evenodd"/>
<path d="M410.3 227.3h.4v.4h-.4z" fill-rule="evenodd"/>
<path d="M410.3 227.7h.4v.4h-.4z" fill-rule="evenodd"/>
<path d="M410.3 228.8h.4v.4h-.4z" fill-rule="evenodd"/>
</g>
<path d="M309 266.5h35.4v23.5h-35.4z" fill-rule="evenodd" fill="#17458c"/>
<path d="M396.4 266.5v23.5" fill="none" stroke="#14141a" stroke-width=".19"/>
<text font-size="5.3" fill="#14141a" x="346.4" y="286">P3-RF-01</text>
<text font-size="3.9" fill="#14141a" x="401.1" y="286">C01</text>
<text font-size="3.4" fill="#14141a" x="311" y="249.7">ROOF - CEILING LEVEL</text>
<text font-size="3.2" fill="#14141a" x="26" y="279">ROOF - CEILING LEVEL PLAN</text>
<text font-size="2.8" fill="#17458c" x="312" y="13.2">CEILING LEVEL SCHEDULE</text>
<text font-size="2.8" fill="#fff" x="315.6" y="280.5">CONSTRUCTION</text>
<text font-size="2.6" fill="#17458c" x="369.8" y="222">TLS TIMBER FRAME</text>
<g font-size="2.5" fill="#14141a">
<text x="312" y="20.2">ATTIC TRUSSES</text>
<text x="312" y="41.8">CEILING-LEVEL ROOF MEMBERS</text>
<text x="312" y="178.7">NOTES</text>
<text x="311" y="239.6">MP Adams</text>
</g>
<g font-size="2.4" fill="#14141a">
<text x="311" y="264.1">1:50</text>
<text x="337" y="264.1">A3</text>
<text x="363" y="264.1">13.09.26</text>
<text x="389" y="264.1">TS</text>
</g>
<text font-size="2.3" fill="#14141a" x="312" y="206.2">REVISIONS</text>
<text font-size="2.2" fill="#14141a" x="363" y="239.6">MP Adams Plot 3, Eckington</text>
<g font-size="2.1" fill="#14141a">
<text x="312" y="27.4">T1</text>
<text x="342.9" y="27.4">23</text>
<text x="362.2" y="27.4">6650</text>
<text x="383.7" y="27.4">3588</text>
<text x="408.8" y="27.4">8</text>
<text x="312" y="30.6">T2</text>
<text x="344.1" y="30.6">5</text>
<text x="362.2" y="30.6">5710</text>
<text x="383.7" y="30.6">3118</text>
<text x="408.8" y="30.6">1</text>
<text x="312" y="48.9">Cut roof members bearing at ceiling level</text>
<text x="407.6" y="48.9">40</text>
<text x="312" y="213">C01</text>
<text x="324" y="213">13.09.26</text>
<text x="342" y="213">Construction issue</text>
</g>
<g font-size="2.1" fill="#73737a">
<text x="26" y="284">Scale 1:50 @ A3</text>
<text x="43.7" y="284">|</text>
<text x="46" y="284">Plan at +5415; first floor walls below grey dashed</text>
</g>
<g font-size="2" fill="#73737a">
<text x="312" y="24.1">Type</text>
<text x="342.1" y="24.1">No.</text>
<text x="361.9" y="24.1">Span</text>
<text x="382.2" y="24.1">Height</text>
<text x="402.1" y="24.1">Doubles</text>
<text x="312" y="45.6">Item</text>
<text x="406.8" y="45.6">No.</text>
<text x="376.3" y="226.2">Design &amp; Manufacture</text>
<text x="311" y="255.9">Attic truss bottom chords and ceiling-level roof members</text>
</g>
<g font-size="2" fill="#14141a">
<text x="312" y="182.8">1.</text>
<text x="316" y="182.8">Ceiling level: attic truss bottom chords bear on the first floor head binder at +5115 above slab.</text>
<text x="312" y="186.3">2.</text>
<text x="316" y="186.3">Truss bottom chords form the attic floor zone; double trusses trim the stair void and the pop-out</text>
<text x="316" y="189.2">junction.</text>
<text x="312" y="192.7">3.</text>
<text x="312" y="196.2">4.</text>
<text x="316" y="192.7">Cut roof members at the pop-out valley shown at their low (ceiling-level) ends; see P3-RF-02.</text>
<text x="316" y="196.2">Truss and roof member positions indicative; read with the truss manufacturer's layout and engineer's</text>
<text x="316" y="199.1">drawing 26-431-S-0001.</text>
</g>
<g font-size="1.9" fill="#73737a">
<text x="312" y="34.3">Span over external frame faces; height from underside of bottom chord.</text>
<text x="312" y="52.5">Pop-out valley and junction framing, indicative.</text>
</g>
<g font-size="1.9" fill="#14141a">
<text x="148.9" y="153.6">1457</text>
<text x="135.5" y="183.4" transform="rotate(-90 135.5 183.4)">2674</text>
</g>
<g font-size="1.8" fill="#14141a">
<text x="151.7" y="198.9" transform="rotate(-90 151.7 198.9)">STAIR OPENING</text>
<text x="161.5" y="251.1">10880</text>
</g>
<g font-size="1.8" fill="#73737a">
<text x="312" y="209.6">REV</text>
<text x="324" y="209.6">DATE</text>
<text x="342" y="209.6">DESCRIPTION</text>
<text x="18" y="288" transform="rotate(-90 18 288)">Do not scale. All dimensions in mm. Check all dimensions on site.</text>
</g>
<g font-size="1.7" fill="#73737a">
<text x="311" y="235.8">CLIENT</text>
<text x="363" y="235.8">PROJECT</text>
<text x="311" y="245.3">DRAWING TITLE</text>
<text x="311" y="260.3">SCALE</text>
<text x="337" y="260.3">SIZE</text>
<text x="363" y="260.3">DATE</text>
<text x="389" y="260.3">DRAWN</text>
<text x="346.4" y="269.3">DRAWING No.</text>
<text x="398.4" y="269.3">REV</text>
</g>
<text font-size="1.7" fill="#d9e6ff" x="311" y="269.3">STATUS</text>
<g font-size="1.7" fill="#14141a">
<text x="193.5" y="284.6">0</text>
<text x="213.5" y="284.6">1</text>
<text x="233.5" y="284.6">2</text>
<text x="253.5" y="284.6">3</text>
<text x="273.5" y="284.6">4</text>
<text x="292.8" y="284.6">5m</text>
</g>
<g font-size="1.6" fill="#14141a">
<text x="260.7" y="57.8" transform="rotate(-90 260.7 57.8)">184</text>
<text x="260.7" y="65.4" transform="rotate(-90 260.7 65.4)">576</text>
<text x="260.7" y="77.1" transform="rotate(-90 260.7 77.1)">600</text>
<text x="260.7" y="88.7" transform="rotate(-90 260.7 88.7)">553</text>
<text x="260.7" y="94.2" transform="rotate(-90 260.7 94.2)">47</text>
<text x="260.7" y="164.8" transform="rotate(-90 260.7 164.8)">6925</text>
<text x="55.7" y="242.8">184</text>
<text x="62.1" y="242.8">456</text>
<text x="72.1" y="242.8">544</text>
<text x="78.5" y="242.8">47</text>
<text x="84.9" y="242.8">637</text>
<text x="92.2" y="242.8">47</text>
<text x="93.3" y="245.4">72</text>
<text x="94.5" y="242.8">47</text>
<text x="100.9" y="242.8">637</text>
<text x="108.2" y="242.8">47</text>
<text x="111.5" y="242.8">322</text>
<text x="120.5" y="242.8">581</text>
<text x="127.2" y="242.8">47</text>
<text x="145.6" y="242.8">1875</text>
<text x="165.6" y="242.8">47</text>
<text x="191.2" y="242.8">2598</text>
<text x="218.6" y="242.8">47</text>
<text x="225" y="242.8">637</text>
<text x="232.7" y="242.8">141</text>
<text x="240.5" y="242.8">637</text>
<text x="247.8" y="242.8">47</text>
<text x="253.3" y="242.8">543</text>
<text x="263.3" y="242.8">457</text>
<text x="269.7" y="242.8">184</text>
</g>
<text font-size="1.6" fill="#73737a" x="375.9" y="230.4">Scan: 3D model + drawings</text>
<g font-size="1.5" fill="#17458c">
<text x="158.3" y="58.9">T2</text>
<text x="158.3" y="70.4">T2</text>
<text x="158.3" y="82.4">T2</text>
<text x="158.3" y="94.4">T2</text>
<text x="167.4" y="93.5">T2</text>
<text x="80.4" y="193.3" transform="rotate(-90 80.4 193.3)">T1</text>
<text x="94.1" y="193.3" transform="rotate(-90 94.1 193.3)">T1</text>
<text x="110.1" y="193.3" transform="rotate(-90 110.1 193.3)">T1</text>
<text x="129.1" y="193.3" transform="rotate(-90 129.1 193.3)">T1</text>
<text x="167.6" y="193.3" transform="rotate(-90 167.6 193.3)">T1</text>
<text x="220.5" y="193.3" transform="rotate(-90 220.5 193.3)">T1</text>
<text x="249.7" y="193.3" transform="rotate(-90 249.7 193.3)">T1</text>
<text x="59.5" y="204" transform="rotate(-90 59.5 204)">T1</text>
<text x="68.6" y="204" transform="rotate(-90 68.6 204)">T1</text>
<text x="79.5" y="204" transform="rotate(-90 79.5 204)">T1</text>
<text x="93.1" y="204" transform="rotate(-90 93.1 204)">T1</text>
<text x="96.5" y="204" transform="rotate(-90 96.5 204)">T1</text>
<text x="109.2" y="204" transform="rotate(-90 109.2 204)">T1</text>
<text x="116.6" y="204" transform="rotate(-90 116.6 204)">T1</text>
<text x="128.2" y="204" transform="rotate(-90 128.2 204)">T1</text>
<text x="166.6" y="204" transform="rotate(-90 166.6 204)">T1</text>
<text x="219.5" y="204" transform="rotate(-90 219.5 204)">T1</text>
<text x="233.2" y="204" transform="rotate(-90 233.2 204)">T1</text>
<text x="236" y="204" transform="rotate(-90 236 204)">T1</text>
<text x="248.8" y="204" transform="rotate(-90 248.8 204)">T1</text>
<text x="260.6" y="204" transform="rotate(-90 260.6 204)">T1</text>
<text x="269.7" y="204" transform="rotate(-90 269.7 204)">T1</text>
<text x="95.5" y="214.6" transform="rotate(-90 95.5 214.6)">T1</text>
</g>
<text font-size="1.3" fill="#0d2973" x="199.3" y="98.4">UB254x146x43 S355 STEEL, TOS +2600 above FF deck</text>
</svg>
